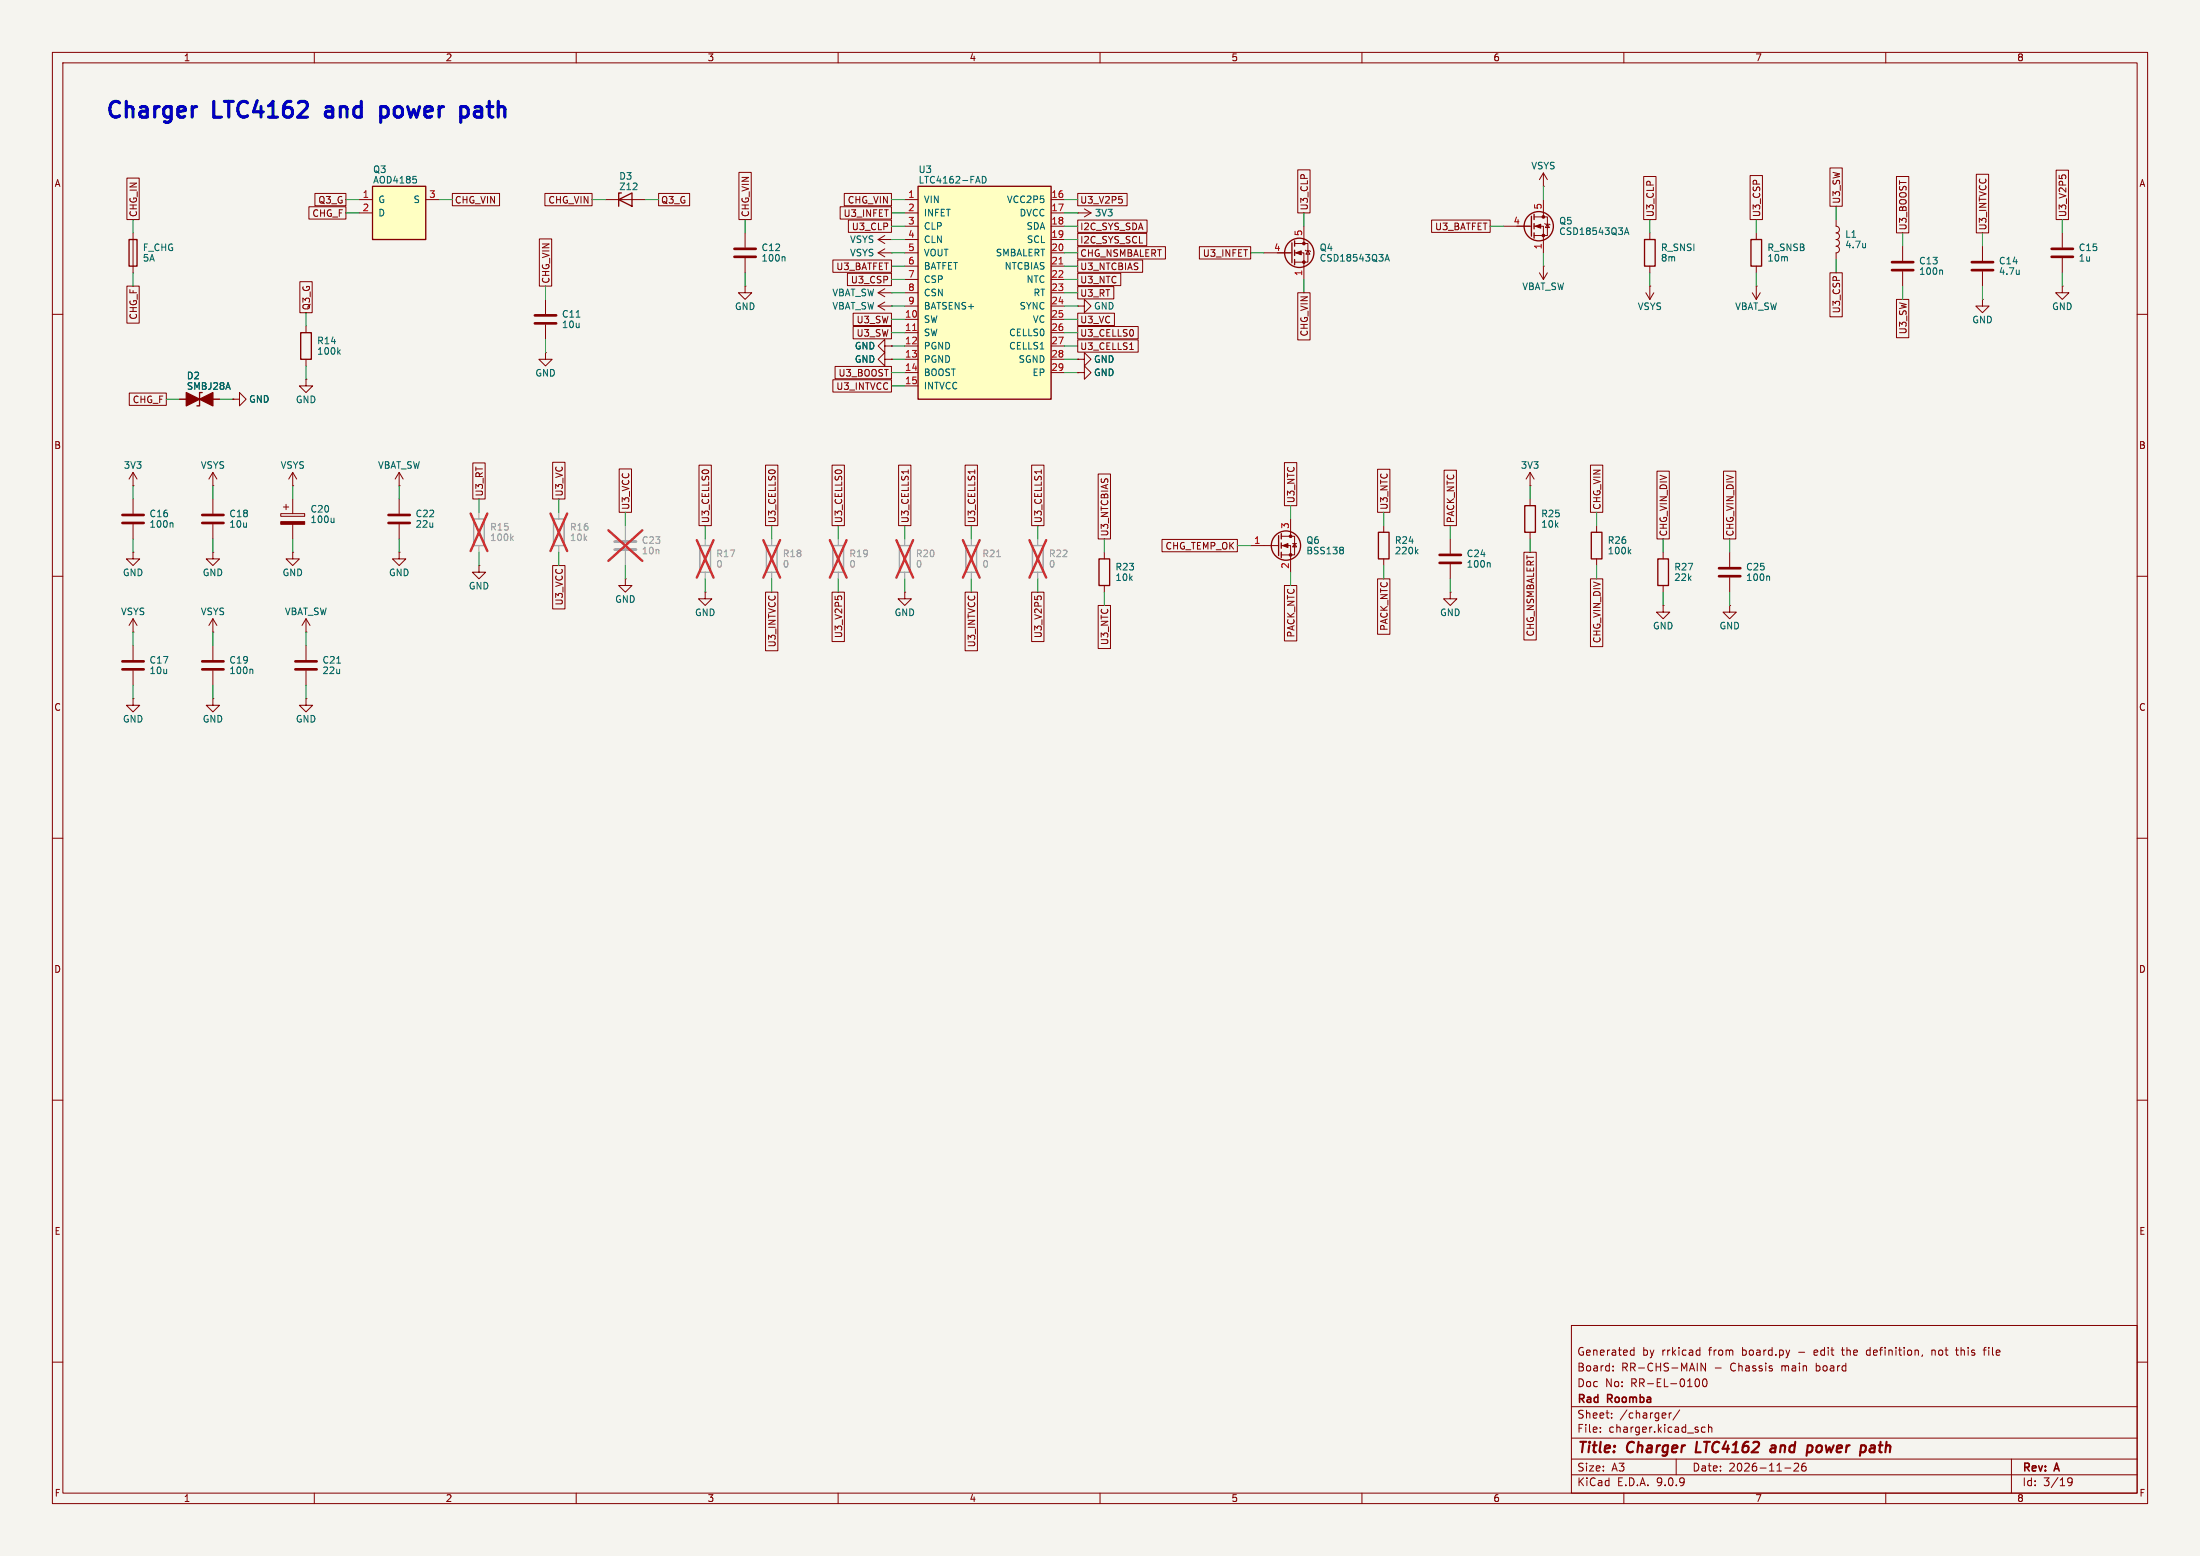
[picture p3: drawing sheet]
<svg xmlns="http://www.w3.org/2000/svg" width="420mm" height="297mm" viewBox="0 0 420 297" stroke-linecap="round" stroke-linejoin="round" font-family="sans-serif">
<path d="M0 0h420v297h-420z" fill="#f5f4ef" stroke="#f5f4ef" stroke-width=".19"/>
<g fill="none" stroke="#840000" stroke-width=".19">
<path d="M10 10h400v277h-400zM12 12h396v273h-396zM60 10v2M110 10v2M160 10v2M210 10v2M260 10v2M310 10v2M360 10v2M115.6 38.1h7.6M207 39.9l1.3 .7M294.6 35.6h.1"/>
<path d="M294.6 33v2.6M294.6 38.1v3.3M294.6 33l-.7 1.3M294.6 33l.8 1.3M25.4 44.5v7.6M104.1 57.2v2.7M142.2 54.6v1.3h1.3l-1.3 1.3-1.2-1.3h1.2M142.2 54.6h.1M142.2 44.5v2.7M142.2 49.3v2.8M167.6 48.3h2.6M167.6 55.9l1.3 .7"/>
<path d="M167.6 55.9h2.6M167.6 58.4l1.3 .8M167.6 58.4h2.6M167.6 45.7l1.3 .8M167.6 45.7h2.6M167.6 48.3l1.3 .7M168.9 55.1l-1.3 .8M168.9 57.7l-1.3 .7M168.9 45l-1.3 .7M168.9 47.5l-1.3 .8M170.2 55.9h.1M170.2 58.4h.1"/>
<path d="M170.2 45.7h.1M170.2 48.3h.1M205.7 40.6h.1M205.7 58.4h1.3v-1.2l1.3 1.2-1.3 1.3v-1.3M205.7 58.4h.1M205.7 40.6h2.6M208.3 40.6l-1.3 .8M241.3 48.3h5.3M247.1 46.5h2.6v3.5h-2.6M247.1 48.3h1.8v5M248.9 43.2v3.3M249.2 47.8l1 .2"/>
<path d="M249.7 47.9l.4 .6h-.8zM287 43.2h5.4M292.9 41.4h2.5v3.6h-2.5M292.9 43.2h1.7v5.1M293.9 52.1l.7 1.2M294.6 50.8h.1M294.6 50.8v2.5M294.9 42.7l1 .2M295.4 42.8l.4 .6h-.8zM295.4 52.1l-.8 1.2M314.2 55.9l.8 1.3M315 54.6h.1"/>
<path d="M315 44.5v1.2M315 50.8v1.3M315 54.6v2.6M315.7 55.9l-.7 1.3M334.5 55.9l.8 1.3M335.3 54.6h.1M335.3 44.5v1.2M335.3 50.8v1.3M335.3 54.6v2.6M336 55.9l-.7 1.3M350.5 41.9v1.3a.64 .64 0 0 1 .7 .6 .64 .64 0 0 1-.7 .7M350.5 44.5a.64 .64 0 0 1 .7 .6 .64 .64 0 0 1-.7 .6 .64 .64 0 0 1 .7 .7 .64 .64 0 0 1-.7 .6 .64 .64 0 0 1 .7 .6 .64 .64 0 0 1-.7 .7v1.2"/>
<path d="M363.2 47v2.8M363.2 51.8v2.8M378.5 57.2v1.2h1.2l-1.2 1.3-1.3-1.3h1.3M378.5 57.2h.1M378.5 47v2.8M378.5 51.8v2.8M393.7 54.6v1.3h1.3l-1.3 1.3-1.3-1.3h1.3M393.7 54.6h.1M393.7 44.5v2.7M393.7 49.3v2.8M10 60h2M34.3 76.2h7.6"/>
<path d="M44.4 76.2h1.3v-1.3l1.3 1.3-1.3 1.3v-1.3M44.4 76.2h.1M58.4 72.4v1.3h1.3l-1.3 1.2-1.3-1.2h1.3M58.4 72.4h.1M58.4 62.2v1.3M58.4 68.6v1.3M104.1 67.3v1.3h1.3l-1.3 1.3-1.2-1.3h1.2M104.1 67.3h.1M104.1 62v2.8M168.9 66v-1.2l-1.3 1.2 1.3 1.3v-1.3h1.3M168.9 68.6v-1.3l-1.3 1.3 1.3 1.3v-1.3h1.3M170.2 66h.1"/>
<path d="M170.2 68.6h.1M205.7 68.6h1.3v-1.3l1.3 1.3-1.3 1.3v-1.3M205.7 68.6h.1M205.7 71.1h1.3v-1.2l1.3 1.2-1.3 1.3v-1.3M205.7 71.1h.1M408 60h2M40.6 95.3v2.7M76.2 92.7h.1M76.2 90.2l-.8 1.2M76.2 90.2l.8 1.2M76.2 90.2v2.5M76.2 95.3v2.7"/>
<path d="M246.4 99.1v3.3M292.1 92.7h.1M292.1 90.2l-.8 1.2M292.1 90.2l.8 1.2M292.1 90.2v2.5M292.1 95.3v1.2M10 110h2M40.6 105.4v1.3h1.3l-1.3 1.3-1.2-1.3h1.2M40.6 105.4h.1M40.6 118.1l-.7 1.3M40.6 118.1l.8 1.3M40.6 100.1v2.8"/>
<path d="M40.6 118.1v2.6M76.2 105.4v1.3h1.3l-1.3 1.3-1.3-1.3h1.3M76.2 105.4h.1M76.2 100.1v2.8M91.4 108v1.2h1.3l-1.3 1.3-1.2-1.3h1.2M91.4 108h.1M119.4 110.5v1.3h1.2l-1.2 1.2-1.3-1.2h1.3M119.4 110.5h.1M134.6 113v1.3h1.3l-1.3 1.3-1.3-1.3h1.3M134.6 113h.1M172.7 113v1.3h1.3l-1.3 1.3-1.3-1.3h1.3M172.7 113h.1"/>
<path d="M210.8 105.4v1.3M210.8 111.8v1.2M238.8 104.1h5.3M244.6 102.4h2.5v3.5h-2.5M244.6 104.1h1.8v5.1M246.8 103.8h.7M247.1 103.8l.4 .6h-.7zM264.2 100.3v1.3M264.2 106.7v1.3M276.9 113v1.3h1.2l-1.2 1.3-1.3-1.3h1.3M276.9 113h.1M276.9 102.9v2.8"/>
<path d="M276.9 107.7v2.8M292.1 101.6v1.3M304.8 100.3v1.3M304.8 106.7v1.3M317.5 115.6v1.2h1.3l-1.3 1.3-1.3-1.3h1.3M317.5 115.6h.1M317.5 105.4v1.3M317.5 111.8v1.2M330.2 115.6v1.2h1.3l-1.3 1.3-1.3-1.3h1.3M330.2 115.6h.1M330.2 105.4v2.8M330.2 110.2v2.8"/>
<path d="M408 110h2M40.6 133.4v1.2h1.3l-1.3 1.3-1.2-1.3h1.2M40.6 133.4h.1M40.6 120.7h.1M40.6 123.2v2.8M40.6 128v2.8M10 160h2M408 160h2M10 210h2M408 210h2M300 253h108v32h-108zM311.4 258.6h.5"/>
<path d="M311.4 257.8h.5M311.9 257.2v1.5M324.1 257.7l.4 .1M324.5 258.6l-.4 .1M324.5 257.2v1.5M351.5 257.7h.6M356.6 257.7l-.3 .3v.4l.3 .3M367 258.6l-.1 .3M368.8 257.7v1M369.2 257.7l-.4 .1M373.3 257.7h.6M373.5 257.2v1.3l.4 .2"/>
<path d="M378.6 257.7h.6M379.2 257.2l-.4 .2v1.3M10 260h2M300 278.5h108M300 274.5h108M300 268.5h108M305.5 273.2v.2M305.5 272.5v.1M307.7 270.5v.2M307.7 269.8v.1M307.9 261.5v.2M307.9 260.8v.1"/>
<path d="M318.7 269.7v1M319.1 269.7l-.3 .1-.1 .2M320 278.5v3M320.7 269.1l-1.3 1.9M323.6 263.8l.1-.5 .2-.1a.8 .8 0 0 1 .6 .7 .8 .8 0 0 1-.6 .8l-.2-.2-.1-.4M325.2 263.3l.2-.1a.8 .8 0 0 1 .5 .7 .8 .8 0 0 1-.5 .8l-.2-.2-.2-.4zM325.5 272.5l-.4-.1-.3 .3 .1 .6h.6M325.6 260.2v1.5l-.9-1.5v1.5M326.2 272.5l.2-.1 .3 .1 .1 .9M326.2 271.9v1.5M342.5 279.4l.6-.1 .2 .1 .1 .3-1 1.1h1M344.7 279.3a.59 .59 0 0 0-.8 .6v.6l.2 .2 .4 .1 .2-.2 .1-.5-.1-.2h-.5l-.3 .2"/>
<path d="M384 278.5v6.5M408 260h2M60 285v2M110 285v2M160 285v2M210 285v2M260 285v2M300 281.5h108M310 285v2M340.7 280.2h1.2M360 285v2M394.7 282.4l.3-.3 .5 .1a.99 .99 0 0 1-.3 1.4h-.3"/>
<path d="M394.7 282.7l.3 .3h.3l.3-.3"/>
</g>
<path d="M324 275.2l-.3 2h1M338.2 276h.7M339 276.3l-.7 .1a.4 .4 0 0 0-.3 .4 .4 .4 0 0 0 .2 .4l.7-.1M345.7 275.9l.3 .4-.2 .7M357.7 275.9l-.6 .1M357.7 276.4h-.5a.4 .4 0 0 0-.3 .4 .4 .4 0 0 0 .2 .4h.5" fill="none" stroke="#840000" stroke-width=".4"/>
<g fill="none" stroke="#840000" stroke-width=".25">
<path d="M118.1 38.1l2.5-1.3v2.6zM118.6 36.8h-.5v2.6M24.6 45.7h1.6v5.1h-1.6zM246.6 46.4v3.8M247.1 46v1M247.1 47.8v1M247.1 49.5v1M292.4 41.3v3.8M292.9 40.9v1M292.9 42.7v1M292.9 44.5v1M313.9 45.7h2.1v5.1h-2.1z"/>
<path d="M334.3 45.7h2v5.1h-2zM38.6 74.9h-.5v2.6h-.5M57.4 63.5h2v5.1h-2zM291.1 96.5h2v5.1h-2zM209.8 106.7h2v5.1h-2zM244.1 102.2v3.8M244.6 101.9v1M244.6 103.6v1M244.6 105.4v1M263.1 101.6h2.1v5.1h-2.1zM303.8 101.6h2v5.1h-2zM316.5 106.7h2v5.1h-2z"/>
<circle cx="248" cy="48.3" r="2.79"/>
<circle cx="293.8" cy="43.2" r="2.79"/>
<circle cx="245.5" cy="104.1" r="2.79"/>
</g>
<g fill="#840000" stroke="#840000" stroke-width=".19">
<path d="M247.4 48.3l1-.4v.7z"/>
<path d="M244.9 104.1l1-.3v.7z"/>
<path d="M293.1 43.2l1-.4v.8z"/>
<circle cx="248.9" cy="46.5" r=".25"/>
<circle cx="248.9" cy="50" r=".25"/>
<circle cx="246.4" cy="102.4" r=".25"/>
<circle cx="246.4" cy="105.9" r=".25"/>
<circle cx="294.6" cy="41.4" r=".25"/>
<circle cx="294.6" cy="45" r=".25"/>
</g>
<g fill="none" stroke="#006464" stroke-width=".19">
<path d="M149.7 49l.2 .2v.6M264.4 49.8l.4-1.2 .4 1.2M264.5 49.5h.6M310.1 44.8l.4-1.3 .5 1.3M310.2 44.4h.6M356.1 46.5v.8M356.1 47.2h.1M370.7 51.5l.1 .2v.7M385.5 51.5v.9M385.5 52.3h-.1M64.6 67.1l.4 .5M65 66.8l-.5 .5"/>
<path d="M110 60.5h.7M256.2 104.4l.3 .3-.3 .3 .3 .2v.3l-.3 .2M270.3 105.2l.4 .5M270.7 104.9l-.5 .5M284.3 107.4l.2 .2v.7M311 105.2l.3 .5M311.3 104.9l-.4 .5M337.6 110l.2 .1v.7M48.1 127.7l.2 .2v.7"/>
</g>
<path d="M90.4 99.1h2.1v5h-2.1zM105.7 99.1h2v5h-2zM133.6 104.1h2v5.1h-2zM146.3 104.1h2v5.1h-2zM159 104.1h2v5.1h-2zM171.7 104.1h2v5.1h-2zM184.4 104.1h2v5.1h-2zM197.1 104.1h2v5.1h-2z" fill="none" stroke="#9c9b98" stroke-width=".25"/>
<g fill="none" stroke="#9c9b98" stroke-width=".19">
<path d="M91.4 97.8v1.3M106.7 97.8v1.3M91.4 104.1v1.3M106.7 104.1v1.3M119.4 100.3v2.8M119.4 105.2v2.8M134.6 102.9v1.2M134.6 109.2v1.3M147.3 102.9v1.2M147.3 109.2v1.3M160 102.9v1.2M160 109.2v1.3"/>
<path d="M172.7 102.9v1.2M172.7 109.2v1.3M185.4 102.9v1.2M185.4 109.2v1.3M198.1 102.9v1.2M198.1 109.2v1.3"/>
</g>
<g fill="none" stroke="#e12e31" stroke-width=".46">
<path d="M89.8 98l3.2 7.2M93 98l-3.2 7.2M105.1 98l3.2 7.2M108.3 98l-3.2 7.2M116.1 101.2l6.5 5.9M122.6 101.2l-6.5 5.9M133 103.1l3.2 7.2M136.2 103.1l-3.2 7.2M145.7 103.1l3.2 7.2M148.9 103.1l-3.2 7.2M158.4 103.1l3.2 7.2M161.6 103.1l-3.2 7.2"/>
<path d="M171.1 103.1l3.2 7.2M174.3 103.1l-3.2 7.2M183.8 103.1l3.2 7.2M187 103.1l-3.2 7.2M196.5 103.1l3.2 7.2M199.7 103.1l-3.2 7.2"/>
</g>
<path d="M97.6 102.7l.4 .5M98 102.3l-.5 .5M190.3 106.3h.7" fill="none" stroke="#939391" stroke-width=".19"/>
<path d="M117.3 103.4h4.1M117.3 104.9h4.1" fill="none" stroke="#9c9b98" stroke-width=".51"/>
<g fill="none" stroke="#840000" stroke-width=".51">
<path d="M140.2 47.5h4.1M140.2 49h4.1M361.2 50h4.1M361.2 51.6h4.1M376.4 50h4.1M376.4 51.6h4.1M391.7 47.5h4M391.7 49h4M102.1 60.2h4.1M102.1 61.7h4.1M38.6 98.3h4.1M38.6 99.8h4.1"/>
<path d="M74.2 98.3h4M74.2 99.8h4M274.8 105.9h4.1M274.8 107.4h4.1M328.2 108.5h4M328.2 110h4M38.6 126.2h4.1M38.6 127.8h4.1"/>
</g>
<g fill="#840000" stroke="#840000" stroke-width=".25">
<path d="M35.6 74.9l2.5 1.3-2.5 1.3z"/>
<path d="M38.1 76.2l2.5-1.3v2.6z"/>
</g>
<path d="M71.1 35.6h10.2v10.1h-10.2z" fill="#ffffc2"/>
<path d="M71.1 35.6h10.2v10.1h-10.2z" fill="none" stroke="#840000" stroke-width=".25"/>
<g fill="none" stroke="#840000" stroke-width=".19">
<path d="M68.6 38.1h2.5M81.3 38.1h2.5M68.6 40.6h2.5M25.4 92.7h.1M25.4 90.2v2.5M25.4 95.3v2.7M25.4 90.2l-.8 1.2M25.4 90.2l.8 1.2M40.6 92.7h.1M40.6 90.2l-.7 1.2M40.6 90.2l.8 1.2M40.6 90.2v2.5"/>
<path d="M25.4 105.4v1.3h1.3l-1.3 1.3-1.3-1.3h1.3M25.4 105.4h.1M25.4 118.1l-.8 1.3M25.4 118.1l.8 1.3M25.4 100.1v2.8M25.4 118.1v2.6M55.9 105.4v1.3h1.2l-1.2 1.3-1.3-1.3h1.3M55.9 105.4h.1M58.4 118.1l-.7 1.3M58.4 118.1l.8 1.3M58.4 118.1v2.6M25.4 133.4v1.2h1.3l-1.3 1.3-1.3-1.3h1.3"/>
<path d="M25.4 133.4h.1M25.4 120.7h.1M25.4 123.2v2.8M25.4 128v2.8M58.4 133.4v1.2h1.3l-1.3 1.3-1.3-1.3h1.3M58.4 133.4h.1M58.4 120.7h.1"/>
</g>
<path d="M78.9 33.7h.6M79.4 34.2l.1 .2-.1 .5M32.8 99.8l.2 .2v.6" fill="none" stroke="#006464" stroke-width=".19"/>
<path d="M23.4 98.3h4M23.4 99.8h4M23.4 126.2h4M23.4 127.8h4" fill="none" stroke="#840000" stroke-width=".51"/>
<path d="M175.3 35.6h25.4v40.6h-25.4z" fill="#ffffc2"/>
<path d="M175.3 35.6h25.4v40.6h-25.4z" fill="none" stroke="#840000" stroke-width=".25"/>
<g fill="none" stroke="#840000" stroke-width=".19">
<path d="M24.2 34h2.4v7.9h-2.4zM59 39.5h7v2.3h-7zM60.1 36.9h5.9v2.4h-5.9zM86.4 36.9h9v2.4h-9zM104 36.9h9v2.4h-9zM125.7 36.9h6v2.4h-6zM141.1 32.9h2.3v9h-2.3zM160.4 39.5h9.8v2.3h-9.8zM161.2 36.9h9v2.4h-9zM172.7 38.1h2.6M200.7 38.1h2.5M205.7 36.9h9.5v2.4h-9.5z"/>
<path d="M214.2 38.1v.5M247.7 32.4h2.4v8.2h-2.4zM313.8 33.7h2.3v8.2h-2.3zM334.1 33.5h2.4v8.4h-2.4zM349.3 32.1h2.4v7.3h-2.4zM362 33.7h2.4v10.8h-2.4zM377.3 33.3h2.3v11.2h-2.3zM392.5 32.5h2.4v9.4h-2.4zM393.7 33.4h.5M24.2 54.6h2.4v7.1h-2.4zM57.2 53.8h2.4v5.9h-2.4zM103 45.6h2.3v9h-2.3z"/>
<path d="M159 49.6h11.2v2.4h-11.2zM161.8 52.2h8.4v2.3h-8.4zM162 42h8.2v2.4h-8.2zM162.9 59.8h7.3v2.3h-7.3zM172.7 40.6h2.6M172.7 43.2h2.6M172.7 45.7h2.6M172.7 48.3h2.6M172.7 50.8h2.6M172.7 53.3h2.6M172.7 55.9h2.6M172.7 58.4h2.6"/>
<path d="M200.7 40.6h2.5M200.7 43.2h2.5M200.7 45.7h2.5M200.7 48.3h2.5M200.7 50.8h2.5M200.7 53.3h2.5M200.7 55.9h2.5M200.7 58.4h2.5M205.7 59.8h7v2.3h-7zM205.7 42h13.3v2.4h-13.3zM205.7 44.5h13.2v2.4h-13.2zM205.7 47.1h16.8v2.3h-16.8z"/>
<path d="M205.7 49.6h12.4v2.4h-12.4zM205.7 52.2h8.3v2.3h-8.3zM205.7 54.7h6.9v2.4h-6.9zM229 47.1h9.8v2.3h-9.8zM247.7 55.9h2.4v9h-2.4zM273.3 42h11.2v2.4h-11.2zM349.3 52.1h2.4v8.4h-2.4zM362 57.2h2.4v7.3h-2.4zM24.7 75h7v2.4h-7zM34.3 76.2h2.5M39.4 76.2h2.5M44.4 76.2h.1"/>
<path d="M159 72.5h11.2v2.3h-11.2zM159.4 69.9h10.8v2.4h-10.8zM162.9 62.3h7.3v2.4h-7.3zM170.2 68.6h.1M170.2 66h.1M172.7 61h2.6M172.7 63.5h2.6M172.7 66h2.6M172.7 68.6h2.6M172.7 71.1h2.6M172.7 73.7h2.6M200.7 61h2.5"/>
<path d="M200.7 63.5h2.5M200.7 66h2.5M200.7 68.6h2.5M200.7 71.1h2.5M205.7 64.9h11.6v2.3h-11.6zM205.7 62.3h11.6v2.4h-11.6zM205.7 71.1h.1M205.7 68.6h.1M215.7 66.7h.7M53.6 98h4.6v.6h-4.6zM54.1 96.8h1M54.6 96.3v1"/>
<path d="M55.9 92.7h.1M55.9 90.2l-.8 1.2M55.9 90.2l.7 1.2M55.9 90.2v2.5M55.9 95.3v2.7M90.3 88.4h2.3v6.9h-2.3zM105.5 88.2h2.4v7.1h-2.4zM118.2 89.5h2.4v8.3h-2.4zM133.4 88.8h2.4v11.5h-2.4zM146.1 88.8h2.4v11.5h-2.4zM158.8 88.8h2.4v11.5h-2.4zM171.5 88.8h2.4v11.5h-2.4z"/>
<path d="M173.4 89.7v.7M184.2 88.8h2.4v11.5h-2.4zM186.1 89.7v.7M196.9 88.8h2.4v11.5h-2.4zM198.8 89.7v.7M209.6 90.5h2.4v12.4h-2.4zM245.2 88.3h2.4v8.2h-2.4zM263 89.6h2.3v8.2h-2.3zM275.7 89.8h2.3v10.5h-2.3zM303.6 88.8h2.4v9h-2.4zM316.3 89.9h2.4v13h-2.4zM329 89.9h2.4v13h-2.4z"/>
<path d="M55.9 100.1v2.8M105.5 108h2.4v8.2h-2.4zM146.1 113h2.4v11.2h-2.4zM158.8 113h2.4v9.5h-2.4zM160 113.8h.6M184.2 113h2.4v11.2h-2.4zM196.9 113h2.4v9.5h-2.4zM198.1 113.8h.6M209.6 115.6h2.4v8.2h-2.4zM221.8 103h14.4v2.3h-14.4zM245.2 111.8h2.4v10.5h-2.4zM263 110.5h2.3v10.6h-2.3z"/>
<path d="M290.9 105.4h2.4v16.8h-2.4zM303.6 110.5h2.4v12.9h-2.4zM58.4 123.2v2.8M58.4 128v2.8"/>
</g>
<path d="M202.2 50.4h.7M174.2 63.1h.8" fill="none" stroke="#a90000" stroke-width=".19"/>
<path d="M187.5 33.7a.64 .64 0 0 1 .8 .6 .64 .64 0 0 1-.8 .6zM63.8 98.9v.9M63.8 99.6l-.2 .2M64.3 126.6h.7" fill="none" stroke="#006464" stroke-width=".19"/>
<path d="M56.4 126.2h4.1M56.4 127.8h4.1" fill="none" stroke="#840000" stroke-width=".51"/>
<path d="M53.6 99.6h4.6v.5h-4.6z" fill="#840000" stroke="#840000" stroke-width=".19"/>
<g fill="none" stroke="#009600" stroke-width=".19">
<path d="M66 38.1h2.6M83.8 38.1h2.6M113 38.1h2.6M123.2 38.1h2.5M170.2 38.1h2.5M203.2 38.1h2.5M294.6 35.6v2.5M350.5 39.4v2.5M25.4 41.9v2.6M25.4 52.1v2.5M58.4 59.7v2.5M66 40.6h2.6"/>
<path d="M104.1 54.6v2.6M142.2 41.9v2.6M142.2 52.1v2.5M170.2 40.6h2.5M170.2 58.4h2.5M170.2 43.2h2.5M170.2 55.9h2.5M170.2 53.3h2.5M170.2 50.8h2.5M170.2 48.3h2.5M170.2 45.7h2.5M203.2 40.6h2.5"/>
<path d="M203.2 58.4h2.5M203.2 43.2h2.5M203.2 55.9h2.5M203.2 53.3h2.5M203.2 50.8h2.5M203.2 48.3h2.5M203.2 45.7h2.5M238.8 48.3h2.5M248.9 40.6v2.6M248.9 53.3v2.6M284.5 43.2h2.5M294.6 48.3v2.5"/>
<path d="M315 41.9v2.6M315 52.1v2.5M335.3 41.9v2.6M335.3 52.1v2.5M350.5 49.5v2.6M363.2 44.5v2.5M363.2 54.6v2.6M378.5 44.5v2.5M378.5 54.6v2.6M393.7 41.9v2.6M393.7 52.1v2.5M31.7 76.2h2.6"/>
<path d="M41.9 76.2h2.5M58.4 69.9v2.5M104.1 64.8v2.5M170.2 61h2.5M170.2 63.5h2.5M170.2 73.7h2.5M170.2 71.1h2.5M170.2 68.6h2.5M170.2 66h2.5M203.2 61h2.5M203.2 63.5h2.5M203.2 71.1h2.5"/>
<path d="M203.2 68.6h2.5M203.2 66h2.5M25.4 92.7v2.6M40.6 92.7v2.6M55.9 92.7v2.6M76.2 92.7v2.6M91.4 95.3v2.5M106.7 95.3v2.5M119.4 97.8v2.5M246.4 96.5v2.6M264.2 97.8v2.5M292.1 92.7v2.6"/>
<path d="M304.8 97.8v2.5M25.4 102.9v2.5M40.6 102.9v2.5M55.9 102.9v2.5M76.2 102.9v2.5M91.4 105.4v2.6M106.7 105.4v2.6M119.4 108v2.5M134.6 100.3v2.6M134.6 110.5v2.5M147.3 100.3v2.6M147.3 110.5v2.5"/>
<path d="M160 100.3v2.6M160 110.5v2.5M172.7 100.3v2.6M172.7 110.5v2.5M185.4 100.3v2.6M185.4 110.5v2.5M198.1 100.3v2.6M198.1 110.5v2.5M210.8 102.9v2.5M210.8 113v2.6M236.2 104.1h2.6M246.4 109.2v2.6"/>
<path d="M264.2 108v2.5M276.9 100.3v2.6M276.9 110.5v2.5M292.1 102.9v2.5M304.8 108v2.5M317.5 102.9v2.5M317.5 113v2.6M330.2 102.9v2.5M330.2 113v2.6M25.4 120.7v2.5M25.4 130.8v2.6M40.6 120.7v2.5"/>
<path d="M40.6 130.8v2.6M58.4 120.7v2.5M58.4 130.8v2.6"/>
</g>
<path d="M37.3 20.4h.2M62.3 21.4l-.2 .2 .2 .6M72.7 20.5l.8-.1 .5 .2 .1 .3M72.7 20.4v3M74.1 21.8l-.3 .4-.3 .2-.8-.2M88.8 20.4l.5 .2 .1 .3v.9l-.3 .4-.3 .2" fill="none" stroke="#0000c2" stroke-width=".6"/>
<g font-size="4.2" fill="#0000c2">
<text x="20" y="22.8">Charger</text>
<text x="40.9" y="22.8">LTC4162</text>
<text x="63.5" y="22.8">and</text>
<text x="75.2" y="22.8">power</text>
<text x="91.7" y="22.8">path</text>
</g>
<g font-size="2.8" fill="#840000">
<text x="301" y="277.9">Title:</text>
<text x="310.6" y="277.9">Charger</text>
<text x="324.6" y="277.9">LTC4162</text>
<text x="339.7" y="277.9">and</text>
<text x="347.4" y="277.9">power</text>
<text x="358.4" y="277.9">path</text>
</g>
<g font-size="2.1" fill="#840000">
<text x="301" y="262">Board:</text>
<text x="301" y="259">Generated</text>
<text x="309.5" y="262">RR-CHS-MAIN</text>
<text x="313.5" y="259">by</text>
<text x="317.3" y="259">rrkicad</text>
<text x="326.4" y="259">from</text>
<text x="327.3" y="262">-</text>
<text x="330.5" y="262">Chassis</text>
<text x="332.8" y="259">board.py</text>
<text x="340.3" y="262">main</text>
<text x="343.7" y="259">-</text>
<text x="346.9" y="259">edit</text>
<text x="347.1" y="262">board</text>
<text x="352.4" y="259">the</text>
<text x="357.2" y="259">definition,</text>
<text x="369.8" y="259">not</text>
<text x="374.6" y="259">this</text>
<text x="380.1" y="259">file</text>
<text x="301" y="268.2">Rad</text>
<text x="301" y="265">Doc</text>
<text x="306.4" y="265">No:</text>
<text x="306.9" y="268.2">Roomba</text>
<text x="311.4" y="265">RR-EL-0100</text>
<text x="301" y="273.7">File:</text>
<text x="301" y="271">Sheet:</text>
<text x="307.1" y="273.7">charger.kicad_sch</text>
<text x="309.2" y="271">/charger/</text>
<text x="301" y="281.1">Size:</text>
<text x="307.6" y="281.1">A3</text>
<text x="323" y="281.1">Date:</text>
<text x="330" y="281.1">2026-11-26</text>
<text x="386" y="281.3">Rev:</text>
<text x="392.4" y="281.3">A</text>
<text x="301" y="283.9">KiCad</text>
<text x="308.7" y="283.9">E.D.A.</text>
<text x="316.3" y="283.9">9.0.9</text>
<text x="386" y="283.9">Id:</text>
<text x="390.1" y="283.9">3/19</text>
</g>
<g font-size="1.8" fill="#840000">
<text x="35" y="11.9">1</text>
<text x="85" y="11.9">2</text>
<text x="135" y="11.9">3</text>
<text x="185" y="11.9">4</text>
<text x="235" y="11.9">5</text>
<text x="285" y="11.9">6</text>
<text x="335" y="11.9">7</text>
<text x="385" y="11.9">8</text>
<text x="10.3" y="35.9">A</text>
<text x="408.3" y="35.9">A</text>
<text x="26.4" y="41.5" transform="rotate(-90 26.4 41.5)">CHG_IN</text>
<text x="59.5" y="41.6">CHG_F</text>
<text x="60.7" y="39.1">Q3_G</text>
<text x="86.7" y="39.1">CHG_VIN</text>
<text x="104.6" y="39.1">CHG_VIN</text>
<text x="126.1" y="39.1">Q3_G</text>
<text x="143.2" y="41.5" transform="rotate(-90 143.2 41.5)">CHG_VIN</text>
<text x="160.9" y="41.6">U3_INFET</text>
<text x="161.7" y="39.1">CHG_VIN</text>
<text x="206.1" y="39.1">U3_V2P5</text>
<text x="249.9" y="40.3" transform="rotate(-90 249.9 40.3)">U3_CLP</text>
<text x="315.9" y="41.5" transform="rotate(-90 315.9 41.5)">U3_CLP</text>
<text x="336.2" y="41.5" transform="rotate(-90 336.2 41.5)">U3_CSP</text>
<text x="351.5" y="39" transform="rotate(-90 351.5 39)">U3_SW</text>
<text x="394.7" y="41.5" transform="rotate(-90 394.7 41.5)">U3_V2P5</text>
<text x="162.5" y="44.1">U3_CLP</text>
<text x="206.1" y="44.1">I2C_SYS_SDA</text>
<text x="206.1" y="46.7">I2C_SYS_SCL</text>
<text x="273.9" y="44.1">U3_BATFET</text>
<text x="364.2" y="44.1" transform="rotate(-90 364.2 44.1)">U3_BOOST</text>
<text x="379.4" y="44.1" transform="rotate(-90 379.4 44.1)">U3_INTVCC</text>
<text x="159.6" y="51.8">U3_BATFET</text>
<text x="206.1" y="49.2">CHG_NSMBALERT</text>
<text x="206.1" y="51.8">U3_NTCBIAS</text>
<text x="229.5" y="49.2">U3_INFET</text>
<text x="59.4" y="59.3" transform="rotate(-90 59.4 59.3)">Q3_G</text>
<text x="105.1" y="54.2" transform="rotate(-90 105.1 54.2)">CHG_VIN</text>
<text x="162.3" y="54.3">U3_CSP</text>
<text x="206.1" y="54.3">U3_NTC</text>
<text x="206.1" y="56.8">U3_RT</text>
<text x="351.5" y="59.9" transform="rotate(-90 351.5 59.9)">U3_CSP</text>
<text x="26.4" y="61.1" transform="rotate(-90 26.4 61.1)">CHG_F</text>
<text x="163.4" y="64.5">U3_SW</text>
<text x="163.4" y="61.9">U3_SW</text>
<text x="206.1" y="64.5">U3_CELLS0</text>
<text x="206.1" y="61.9">U3_VC</text>
<text x="249.9" y="64.3" transform="rotate(-90 249.9 64.3)">CHG_VIN</text>
<text x="364.2" y="63.9" transform="rotate(-90 364.2 63.9)">U3_SW</text>
<text x="206.1" y="67">U3_CELLS1</text>
<text x="25.2" y="77.2">CHG_F</text>
<text x="159.6" y="74.6">U3_INTVCC</text>
<text x="160" y="72.1">U3_BOOST</text>
<text x="10.3" y="85.9">B</text>
<text x="408.2" y="85.9">B</text>
<text x="92.4" y="94.9" transform="rotate(-90 92.4 94.9)">U3_RT</text>
<text x="107.6" y="94.9" transform="rotate(-90 107.6 94.9)">U3_VC</text>
<text x="120.3" y="97.4" transform="rotate(-90 120.3 97.4)">U3_VCC</text>
<text x="135.6" y="99.9" transform="rotate(-90 135.6 99.9)">U3_CELLS0</text>
<text x="148.3" y="99.9" transform="rotate(-90 148.3 99.9)">U3_CELLS0</text>
<text x="161" y="99.9" transform="rotate(-90 161 99.9)">U3_CELLS0</text>
<text x="173.7" y="99.9" transform="rotate(-90 173.7 99.9)">U3_CELLS1</text>
<text x="186.4" y="99.9" transform="rotate(-90 186.4 99.9)">U3_CELLS1</text>
<text x="199.1" y="99.9" transform="rotate(-90 199.1 99.9)">U3_CELLS1</text>
<text x="247.3" y="96.1" transform="rotate(-90 247.3 96.1)">U3_NTC</text>
<text x="265.1" y="97.4" transform="rotate(-90 265.1 97.4)">U3_NTC</text>
<text x="277.8" y="99.9" transform="rotate(-90 277.8 99.9)">PACK_NTC</text>
<text x="305.8" y="97.4" transform="rotate(-90 305.8 97.4)">CHG_VIN</text>
<text x="211.8" y="102.5" transform="rotate(-90 211.8 102.5)">U3_NTCBIAS</text>
<text x="222.4" y="105.1">CHG_TEMP_OK</text>
<text x="318.5" y="102.5" transform="rotate(-90 318.5 102.5)">CHG_VIN_DIV</text>
<text x="331.2" y="102.5" transform="rotate(-90 331.2 102.5)">CHG_VIN_DIV</text>
<text x="107.6" y="115.7" transform="rotate(-90 107.6 115.7)">U3_VCC</text>
<text x="148.3" y="123.7" transform="rotate(-90 148.3 123.7)">U3_INTVCC</text>
<text x="161" y="121.9" transform="rotate(-90 161 121.9)">U3_V2P5</text>
<text x="186.4" y="123.7" transform="rotate(-90 186.4 123.7)">U3_INTVCC</text>
<text x="199.1" y="121.9" transform="rotate(-90 199.1 121.9)">U3_V2P5</text>
<text x="211.8" y="123.2" transform="rotate(-90 211.8 123.2)">U3_NTC</text>
<text x="247.3" y="121.8" transform="rotate(-90 247.3 121.8)">PACK_NTC</text>
<text x="265.1" y="120.5" transform="rotate(-90 265.1 120.5)">PACK_NTC</text>
<text x="293.1" y="121.6" transform="rotate(-90 293.1 121.6)">CHG_NSMBALERT</text>
<text x="305.8" y="122.9" transform="rotate(-90 305.8 122.9)">CHG_VIN_DIV</text>
<text x="10.3" y="135.9">C</text>
<text x="408.2" y="135.9">C</text>
<text x="10.3" y="185.9">D</text>
<text x="408.2" y="185.9">D</text>
<text x="10.3" y="235.9">E</text>
<text x="408.3" y="235.9">E</text>
<text x="10.3" y="285.9">F</text>
<text x="35" y="286.9">1</text>
<text x="85" y="286.9">2</text>
<text x="135" y="286.9">3</text>
<text x="185" y="286.9">4</text>
<text x="235" y="286.9">5</text>
<text x="285" y="286.9">6</text>
<text x="335" y="286.9">7</text>
<text x="385" y="286.9">8</text>
<text x="408.3" y="285.9">F</text>
</g>
<g font-size="1.8" fill="#006464">
<text x="71.1" y="35.2">AOD4185</text>
<text x="71.1" y="33.2">Q3</text>
<text x="118.1" y="34.5">D3</text>
<text x="175.3" y="35.2">LTC4162-FAD</text>
<text x="175.3" y="33.2">U3</text>
<text x="292.2" y="32.5">VSYS</text>
<text x="72.1" y="39">G</text>
<text x="72.1" y="41.5">D</text>
<text x="78.9" y="39">S</text>
<text x="118.1" y="36.5">Z12</text>
<text x="176.3" y="39">VIN</text>
<text x="176.3" y="41.5">INFET</text>
<text x="192.1" y="39">VCC2P5</text>
<text x="194.5" y="41.5">DVCC</text>
<text x="208.9" y="41.5">3V3</text>
<text x="162.2" y="46.6">VSYS</text>
<text x="176.3" y="44">CLP</text>
<text x="176.3" y="46.6">CLN</text>
<text x="195.9" y="44">SDA</text>
<text x="195.9" y="46.6">SCL</text>
<text x="297.6" y="43">Q5</text>
<text x="297.6" y="45">CSD18543Q3A</text>
<text x="352.2" y="45.6">L1</text>
<text x="352.2" y="47.6">4.7u</text>
<text x="27.2" y="48.1">F_CHG</text>
<text x="27.2" y="50.1">5A</text>
<text x="145.3" y="50.1">100n</text>
<text x="145.3" y="48.1">C12</text>
<text x="162.2" y="49.1">VSYS</text>
<text x="176.3" y="49.1">VOUT</text>
<text x="176.3" y="51.7">BATFET</text>
<text x="190" y="49.1">SMBALERT</text>
<text x="191.7" y="51.7">NTCBIAS</text>
<text x="251.8" y="48.1">Q4</text>
<text x="251.8" y="50.1">CSD18543Q3A</text>
<text x="317" y="48.1">R_SNSI</text>
<text x="317" y="50.1">8m</text>
<text x="337.3" y="48.1">R_SNSB</text>
<text x="337.3" y="50.1">10m</text>
<text x="366.3" y="52.7">100n</text>
<text x="366.3" y="50.7">C13</text>
<text x="381.5" y="50.7">C14</text>
<text x="381.5" y="52.7">4.7u</text>
<text x="396.7" y="50.1">1u</text>
<text x="396.7" y="48.1">C15</text>
<text x="140.2" y="59.4">GND</text>
<text x="158.8" y="56.7">VBAT_SW</text>
<text x="158.8" y="59.3">VBAT_SW</text>
<text x="176.3" y="54.2">CSP</text>
<text x="176.3" y="56.7">CSN</text>
<text x="176.3" y="59.3">BATSENS+</text>
<text x="194.5" y="59.3">SYNC</text>
<text x="195.9" y="54.2">NTC</text>
<text x="197.2" y="56.7">RT</text>
<text x="208.8" y="59.3">GND</text>
<text x="290.5" y="55.6">VBAT_SW</text>
<text x="312.6" y="59.4">VSYS</text>
<text x="331.2" y="59.4">VBAT_SW</text>
<text x="391.7" y="59.4">GND</text>
<text x="60.4" y="65.9">R14</text>
<text x="107.2" y="60.8">C11</text>
<text x="107.2" y="62.8">10u</text>
<text x="176.3" y="61.8">SW</text>
<text x="176.3" y="64.4">SW</text>
<text x="192.5" y="64.4">CELLS0</text>
<text x="197.1" y="61.8">VC</text>
<text x="376.4" y="61.9">GND</text>
<text x="60.4" y="67.9">100k</text>
<text x="163.1" y="66.9">GND</text>
<text x="163.1" y="69.4">GND</text>
<text x="176.3" y="66.9">PGND</text>
<text x="176.3" y="69.4">PGND</text>
<text x="176.3" y="72">BOOST</text>
<text x="192.5" y="66.9">CELLS1</text>
<text x="194.4" y="69.4">SGND</text>
<text x="197" y="72">EP</text>
<text x="208.8" y="69.4">GND</text>
<text x="208.8" y="72">GND</text>
<text x="35.6" y="72.6">D2</text>
<text x="35.6" y="74.6">SMBJ28A</text>
<text x="47.5" y="77.1">GND</text>
<text x="56.4" y="77.2">GND</text>
<text x="102.1" y="72.1">GND</text>
<text x="176.3" y="74.5">INTVCC</text>
<text x="23.5" y="89.7">3V3</text>
<text x="38.2" y="89.7">VSYS</text>
<text x="53.5" y="89.7">VSYS</text>
<text x="72.1" y="89.7">VBAT_SW</text>
<text x="290.2" y="89.7">3V3</text>
<text x="28.4" y="100.9">100n</text>
<text x="28.4" y="98.9">C16</text>
<text x="43.7" y="98.9">C18</text>
<text x="43.7" y="100.9">10u</text>
<text x="59.2" y="100">100u</text>
<text x="59.2" y="98">C20</text>
<text x="79.2" y="98.9">C22</text>
<text x="79.2" y="100.9">22u</text>
<text x="294.1" y="100.9">10k</text>
<text x="294.1" y="98.9">R25</text>
<text x="249.3" y="106">BSS138</text>
<text x="249.3" y="104">Q6</text>
<text x="266.2" y="104">R24</text>
<text x="266.2" y="106">220k</text>
<text x="279.9" y="106.5">C24</text>
<text x="306.8" y="104">R26</text>
<text x="306.8" y="106">100k</text>
<text x="23.4" y="110.2">GND</text>
<text x="38.6" y="110.2">GND</text>
<text x="53.8" y="110.2">GND</text>
<text x="74.2" y="110.2">GND</text>
<text x="89.4" y="112.7">GND</text>
<text x="212.8" y="111.1">10k</text>
<text x="212.8" y="109.1">R23</text>
<text x="279.9" y="108.5">100n</text>
<text x="319.5" y="111.1">22k</text>
<text x="319.5" y="109.1">R27</text>
<text x="333.2" y="111.1">100n</text>
<text x="333.2" y="109.1">C25</text>
<text x="23" y="117.6">VSYS</text>
<text x="38.2" y="117.6">VSYS</text>
<text x="54.3" y="117.6">VBAT_SW</text>
<text x="117.3" y="115.3">GND</text>
<text x="132.6" y="117.8">GND</text>
<text x="170.7" y="117.8">GND</text>
<text x="274.8" y="117.8">GND</text>
<text x="315.5" y="120.3">GND</text>
<text x="328.2" y="120.3">GND</text>
<text x="28.4" y="126.9">C17</text>
<text x="28.4" y="128.9">10u</text>
<text x="43.7" y="128.9">100n</text>
<text x="43.7" y="126.9">C19</text>
<text x="61.5" y="126.9">C21</text>
<text x="61.5" y="128.9">22u</text>
<text x="23.4" y="138.1">GND</text>
<text x="38.6" y="138.1">GND</text>
<text x="56.4" y="138.1">GND</text>
</g>
<g font-size="1.8" fill="#a90000">
<text x="69.1" y="37.8">1</text>
<text x="69.1" y="40.4">2</text>
<text x="81.8" y="37.8">3</text>
<text x="173.3" y="37.8">1</text>
<text x="173.3" y="40.4">2</text>
<text x="200.6" y="37.8">16</text>
<text x="200.6" y="40.4">17</text>
<text x="294.4" y="40.1" transform="rotate(-90 294.4 40.1)">5</text>
<text x="173.3" y="42.9">3</text>
<text x="173.3" y="45.5">4</text>
<text x="200.6" y="42.9">18</text>
<text x="200.6" y="45.5">19</text>
<text x="248.7" y="45.2" transform="rotate(-90 248.7 45.2)">5</text>
<text x="288.9" y="42.9">4</text>
<text x="294.4" y="47.7" transform="rotate(-90 294.4 47.7)">1</text>
<text x="173.3" y="48">5</text>
<text x="173.3" y="50.5">6</text>
<text x="173.3" y="53.1">7</text>
<text x="200.6" y="48">20</text>
<text x="200.6" y="50.5">21</text>
<text x="200.6" y="53.1">22</text>
<text x="243.1" y="48">4</text>
<text x="248.7" y="52.8" transform="rotate(-90 248.7 52.8)">1</text>
<text x="173.3" y="55.6">8</text>
<text x="173.3" y="58.2">9</text>
<text x="200.6" y="55.6">23</text>
<text x="200.6" y="58.2">24</text>
<text x="172.7" y="60.7">10</text>
<text x="172.7" y="63.2">11</text>
<text x="172.7" y="65.8">12</text>
<text x="200.6" y="60.7">25</text>
<text x="200.6" y="63.2">26</text>
<text x="200.6" y="65.8">27</text>
<text x="172.7" y="68.3">13</text>
<text x="172.7" y="70.9">14</text>
<text x="200.6" y="68.3">28</text>
<text x="200.6" y="70.9">29</text>
<text x="172.7" y="73.4">15</text>
<text x="246.1" y="101" transform="rotate(-90 246.1 101)">3</text>
<text x="239.3" y="103.9">1</text>
<text x="246.1" y="108.7" transform="rotate(-90 246.1 108.7)">2</text>
</g>
<g font-size="1.8" fill="#939391">
<text x="93.5" y="101.5">R15</text>
<text x="108.7" y="101.5">R16</text>
<text x="93.5" y="103.5">100k</text>
<text x="108.7" y="103.5">10k</text>
<text x="122.4" y="104">C23</text>
<text x="122.4" y="106">10n</text>
<text x="136.6" y="106.5">R17</text>
<text x="149.3" y="106.5">R18</text>
<text x="162" y="106.5">R19</text>
<text x="174.7" y="106.5">R20</text>
<text x="187.4" y="106.5">R21</text>
<text x="200.1" y="106.5">R22</text>
<text x="136.6" y="108.5">0</text>
<text x="149.3" y="108.5">0</text>
<text x="162" y="108.5">0</text>
<text x="174.7" y="108.5">0</text>
<text x="187.4" y="108.5">0</text>
<text x="200.1" y="108.5">0</text>
</g>
</svg>
